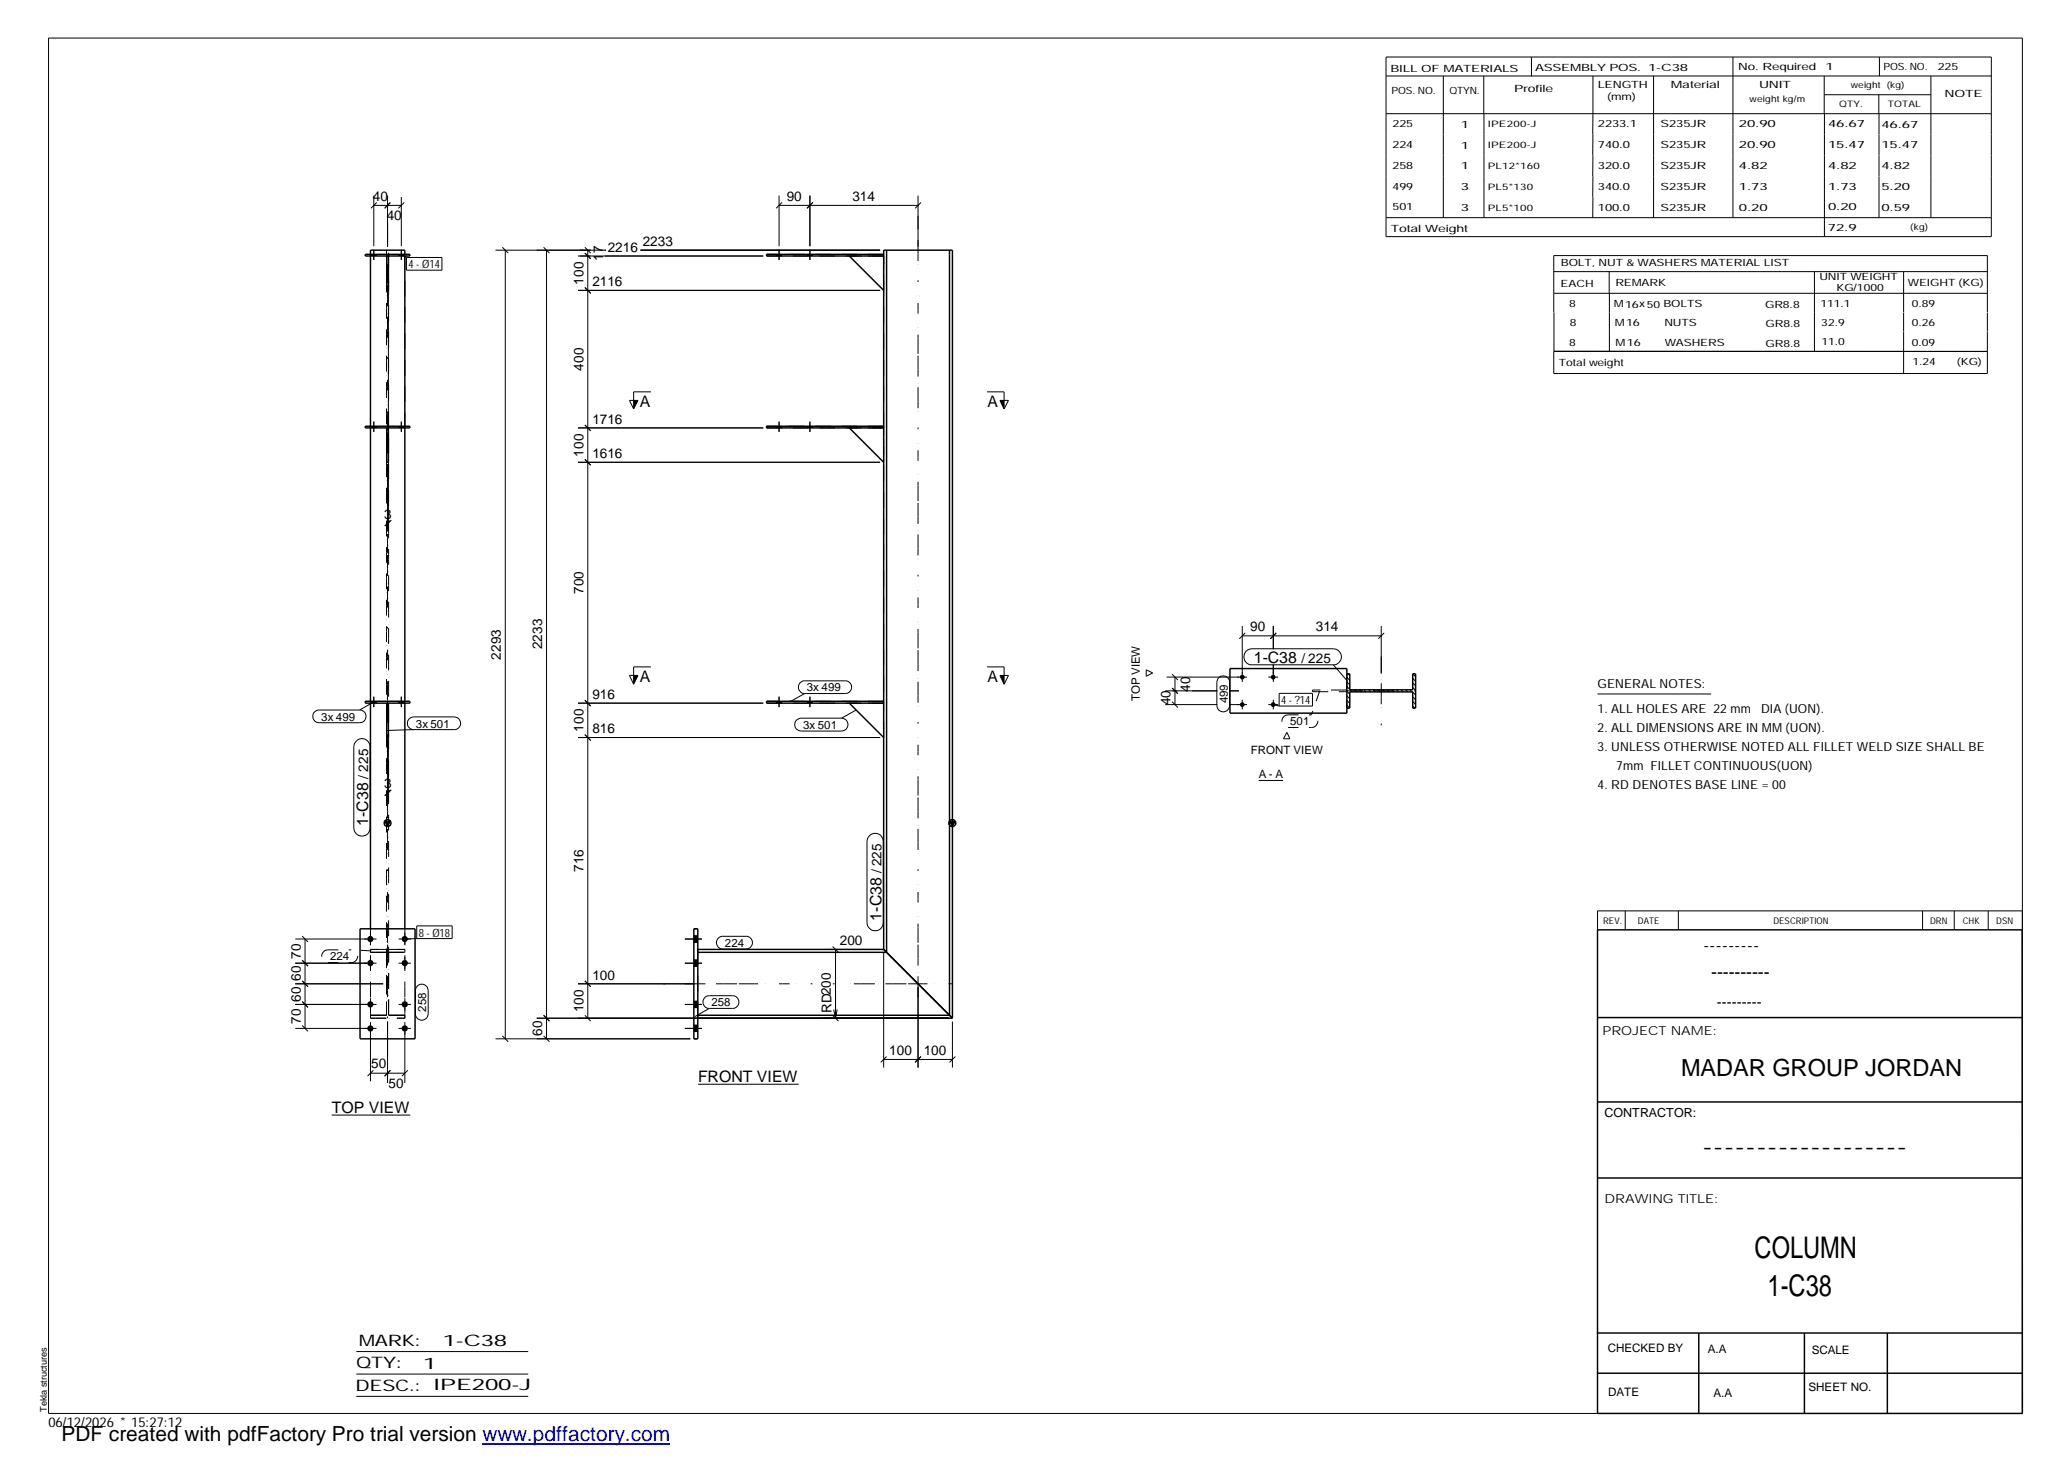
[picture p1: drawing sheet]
<svg xmlns="http://www.w3.org/2000/svg" width="420mm" height="297mm" viewBox="0 0 420 297" stroke-linecap="round" stroke-linejoin="round" font-family="sans-serif">
<g fill="none" stroke="#000" stroke-width=".2">
<path d="M9.9 7.7h401v279.5h-401zM281.6 11.6h123v36.5h-123zM281.6 15.4h123M293.2 15.4v28.8M301.5 15.4v7.7M311.1 11.6v3.9M323.6 15.4v16.2M336 15.4v28.8M352.1 11.6v32.6M370.6 15.4v7.7M370.7 19.2h21.6M381.7 19.2v3.9"/>
<path d="M381.8 11.6v3.8M392.3 15.4v28.8M75.9 39.7v10.3M78.7 39.7v10.5M158.3 39.7v10.3M164.5 39.7v10.3M186.5 39.7v10.5M281.6 23.1h123M301.5 23.1v21.1M323.6 31.6v4.2M323.6 35.8v4.2M370.7 23.1v25"/>
<path d="M381.8 23.1v21.1M75.5 51.7v.3M75.9 50.7v2.1M75.9 41.7h5.6M76.5 51.7v.3M76.5 41.1l-1.1 1.2M78.9 59.7v48.3M79.2 41.2l-1.1 1.1M79.3 41.1l-1.1 1.1M81.1 51.7v.3M81.5 40v10M81.5 50.7v2.1"/>
<path d="M81.5 51.8l1.1 .5M82 51.7v.3M82.1 41.1l-1.2 1.2M82.6 52.3h7.2v2.6h-7.2zM100.7 50.8h22.4M102.1 50.2l1.2 1.2M102.7 50.8v160.3M110.4 50.2l1.2 1.2M111 50.8v160.3M117.4 59h61.4M117.4 52h37.7M118.8 58.4l1.2 1.2"/>
<path d="M118.8 50.2l1.2 1.2M119.4 50.8v156.1M120 52.5l-1.2-1.1 1.2 1.2M130.1 50.8h48.7M157.8 51.7v.3M158.3 50.7v2.1M158.3 41.7h28.2M158.7 51.7v.3M158.9 41.1l-1.2 1.2M164.1 51.7v.3M164.5 50.7v2.1M165.1 51.7v.3"/>
<path d="M165.1 41.1l-1.1 1.2M187.1 41.1l-1.2 1.2M281.6 44.2h123M315.7 59.6h88.1M315.7 55.2h88.1M323.6 40v4.2M326.9 55.1v4.5M327 59.6v11.8M368.6 55.2v16.2M386.8 55.2v8.2M132.2 79.6h-3.5v3.5M200.5 79.6h3.5v3.5"/>
<path d="M315.7 71.4v4.4M315.7 71.4h88.1h-88M315.7 63.5v7.9M386.8 63.5v3.9M386.8 67.5v8.4M403.8 63.4v-11.5h-88.1v11.6M403.8 63.5v3.9M403.8 67.5v8.4h-88.1M75.5 86.6v.3M75.9 85.7v2M76.5 86.6v.3M78.7 94.6v13.4"/>
<path d="M81.1 86.6v.3M81.5 85.7v2M82 86.6v.3M117.4 93.9h61.4M117.4 86.9h37.7M118.8 93.3l1.2 1.2M118.8 86.3l1.2 1.2M127.9 81.4h1.7l-.9 1.7zM157.8 86.6v.3M158.3 85.7v2M158.7 86.6v.3M164.1 86.6v.3"/>
<path d="M164.5 85.7v2M165.1 86.6v.3M203.2 81.4h1.7l-.9 1.7zM78.7 106.3h.2M79.3 105.7l-1.2 1.2M79.5 105.7l-1.2 1.2M127.9 137.2h1.7l-.9 1.8zM132.2 135.5h-3.5v3.5M162.4 138.9l.8-.6h8.5a1.29 1.29 0 0 1 1.3 1.3 1.29 1.29 0 0 1-1.3 1.3h-8.2a1.31 1.31 0 0 1-1.1-2zM200.5 135.5h3.5v3.5M203.2 137.2h1.7l-.9 1.8zM232.9 136.1l1.3 .6-1.3 .7z"/>
<path d="M237 137.6h16.4M238.1 139.8l1.2 1.2M238.1 137l1.2 1.2M238.7 137.6v5.6M247.6 137.7a1.28 1.28 0 0 1 1.4-.3 1.28 1.28 0 0 1 .8 1.2v4.7a1.29 1.29 0 0 1-1.3 1.3 1.29 1.29 0 0 1-1.3-1.3v-4.7zM252.4 127.2v11.3M252.4 129.2h28.2M253 128.6l-1.2 1.2M253.2 132.3l.5-.4 .7-.1h16.5a1.63 1.63 0 0 1 1.6 1.6 1.63 1.63 0 0 1-1.6 1.7h-16.5a1.64 1.64 0 0 1-1.6-1 1.64 1.64 0 0 1 .4-1.8zM257.7 137.6h2M258.7 127.2v4.7M258.7 135v3.5"/>
<path d="M259.3 128.6l-1.2 1.2M270.9 135.1l2.8 3.2M273.6 137.6l.6 .6M273.6 138.5l.6 .6M273.6 139.5l.6 .6M273.9 136.9l.3 .4M280.6 127.2v9.7M281.2 128.6l-1.2 1.2M287 136.9l.6 .6M287 137.8l.6 .6M287 138.8l.6 .5M287 139.7l.6 .6"/>
<path d="M63.9 144.6l.7-.3h8.5a1.29 1.29 0 0 1 1.3 1.2 1.29 1.29 0 0 1-1.3 1.3h-8.2a1.28 1.28 0 0 1-1.3-.7 1.28 1.28 0 0 1 .3-1.5zM72.4 150.6a1.62 1.62 0 0 1 1.8-.4 1.62 1.62 0 0 1 1 1.5v16.5a1.65 1.65 0 0 1-1.7 1.7 1.65 1.65 0 0 1-1.6-1.7v-16.5l.1-.6zM75.5 142.5v.4M75.9 141.5v2.2M76 142.6l-2.9 1.7M76.5 142.5v.4M78.7 150.5v12.3M78.9 150.5v12.3M81.1 142.5v.4M81.5 141.5v2.2M82 142.5v.4M83.1 146l1-.3h8.2a1.29 1.29 0 0 1 1.3 1.2 1.29 1.29 0 0 1-1.3 1.3h-8.2a1.27 1.27 0 0 1-1.3-.7 1.27 1.27 0 0 1 .3-1.5z"/>
<path d="M84.1 148.2l-5.4 .2M117.4 149.8h61.4M117.4 142.9h37.7M118.8 149.3l1.2 1.1M118.8 142.3l1.2 1.2M157.8 142.5v.4M158.3 141.5v2.2M158.7 142.5v.4M161.8 146.3l1-.4h8.2a1.31 1.31 0 0 1 1.3 1.3 1.31 1.31 0 0 1-1.3 1.3h-8.2a1.31 1.31 0 0 1-1.3-.8 1.31 1.31 0 0 1 .3-1.4zM163.5 140.9l-3 1.7M164.1 142.5v.4M164.5 141.5v2.2"/>
<path d="M165.1 142.5v.4M173.9 144.3l-2.9 1.6M236.7 143.2h10.6M236.7 140.4h10.6M238.1 142.6l1.2 1.1M249.8 143.2h3.6M249.8 140.4h1.9M252.4 142.2v1.9M255.7 158.6h5M257.7 143.2h2M258.7 142.2v1.9M258.7 143.2l1.2 .3"/>
<path d="M259.9 140.9h6.8v2.6h-6.8zM261.5 148.8l.6 1.3h-1.3zM273.6 140.4l.6 .6M273.6 141.4l.6 .6M273.6 142.3l.6 .6M273.6 143.2l.6 .6M274.3 140.2l.4 .4M275.3 140.2l.4 .4M276.2 140.2l.4 .4M277.2 140.2l.3 .4M278.1 140.2l.4 .4M279 140.2l.4 .4"/>
<path d="M280 140.2l.4 .4M280.9 140.2l.4 .4M281.9 140.2l.3 .4M282.8 140.2l.4 .4M283.7 140.2l.4 .4M284.7 140.2l.4 .4M285.6 140.2l.4 .4M286.6 140.2l.3 .4M287 140.6l.6 .6M287 141.6l.6 .6M287 142.5l.6 .6M287 143.5l.4 .4"/>
<path d="M324.6 141h23M78.7 161.1h.2M79.3 160.5l-1.2 1.2M79.5 160.5l-1.2 1.2M176.7 169.8a1.65 1.65 0 0 1 1.7-.4 1.65 1.65 0 0 1 1.1 1.5v16.6a1.65 1.65 0 0 1-1.7 1.6 1.65 1.65 0 0 1-1.7-1.6v-16.6l.2-.6zM60 190.8h16.5M60 195.7h16.5M60 199.9h17.9M61.4 199.3l1.2 1.2-1.1-1.2M61.4 195.1l1.2 1.2-1.1-1.2M61.4 190.2l1.2 1.2M62 190.8v18.1"/>
<path d="M75.3 189.5v2.6M75.3 194.4v2.5M81 190.8h2.5M81 195.7h2.5M82.3 189.5v2.6M82.3 194.4v2.5M84.7 188.1h7.2v2.6h-7.2zM84.7 190.7l-2.4 .1M117.4 199.9h23.7M118.8 199.3l1.2 1.2M139.1 190.8h3.5M139.1 195.7h3.5"/>
<path d="M141 191.4h.8M141 190.1h.8M141 196.3h.8M141 195.1h.8M145.9 190.6l.7-.4h5a1.29 1.29 0 0 1 1.3 1.3 1.29 1.29 0 0 1-1.3 1.3h-4.7a1.31 1.31 0 0 1-1.2-.8 1.31 1.31 0 0 1 .2-1.4zM167.7 192.9h11.1M169.2 192.3l1.1 1.2M169.8 192.9v14M179.5 193.6v23.3M330.2 185.1v3.8M341 185.1v3.8M390.6 185.1v3.8"/>
<path d="M397 185.1v3.8M403.9 185.1v3.8M410.9 185.1h-86.3v3.8M60 204.1h16.5M60 208.9h16.5M61.4 208.4l1.2 1.1M61.4 203.5l1.2 1.2-1.1-1.2M75.3 202.8v2.5M75.3 207.7v12M75.3 218h7M75.9 217.5l-1.2 1.1M78.7 207.5v12.5"/>
<path d="M79.3 217.5l-1.2 1.1M81 204.1h2.5M81 208.9h2.5M82.3 202.8v2.5M82.3 207.7v12.3M82.8 217.5l-1.1 1.1M84.6 200.5a1.3 1.3 0 0 1 1.5-.5 1.3 1.3 0 0 1 .9 1.2v4.8a1.29 1.29 0 0 1-1.3 1.3 1.29 1.29 0 0 1-1.3-1.3v-5zM100.7 211.1h39.6M102.1 210.5l1.2 1.2M109.1 206.9h83.7M110.4 210.5l1.2 1.2M110.4 206.3l1.2 1.2"/>
<path d="M118.8 206.3l1.2 1.2M139.1 204.1h3.5M139.1 208.9h3.5M141 204.7h.8M141 203.4h.8M141 209.6h.8M141 208.3h.8M143.2 202.7l.4-.3 .5-.1h4.7a1.29 1.29 0 0 1 1.3 1.3 1.29 1.29 0 0 1-1.3 1.3h-4.7a1.3 1.3 0 0 1-1.2-.8 1.3 1.3 0 0 1 .3-1.4zM144.1 204.9l-3 1.7M169.2 206.3l1.1 1.2M169.4 205.1l.4 1.8M170.1 205.1l-.3 1.8"/>
<path d="M179.5 215.3h14M180.1 214.7l-1.2 1.1M186.5 200.6v16.3M187.1 214.7l-1.2 1.1M193.5 207.5v9.4M194.1 214.7l-1.2 1.1M67.4 226.6h16M141.8 220.3h20.5M72.4 274.6h34.9M72.4 279.2h34.9M72.4 283.7h34.9"/>
</g>
<g fill="#000">
<path d="M128.7 81.4h.9l-.9 1.7zM203.2 81.4h.8v1.7zM128.7 137.2h.9l-.9 1.8zM203.2 137.2h.8v1.8zM78.2 166.9h1.1l-.6 .9zM192.9 166.9h1.2l-.6 .9z"/>
<path d="M75.5 51.7h1v.3h-1z" fill-rule="evenodd"/>
<path d="M75.5 51.7h1v.3h-1z" fill-rule="evenodd"/>
<path d="M81.1 51.7h.9v.3h-.9z" fill-rule="evenodd"/>
<path d="M81.1 51.7h.9v.3h-.9z" fill-rule="evenodd"/>
<path d="M157.8 51.7h.9v.3h-.9z" fill-rule="evenodd"/>
<path d="M157.8 51.7h.9v.3h-.9z" fill-rule="evenodd"/>
<path d="M164.1 51.7h1v.3h-1z" fill-rule="evenodd"/>
<path d="M164.1 51.7h1v.3h-1z" fill-rule="evenodd"/>
<path d="M75.5 86.6h1v.3h-1z" fill-rule="evenodd"/>
<path d="M75.5 86.6h1v.3h-1z" fill-rule="evenodd"/>
<path d="M81.1 86.6h.9v.3h-.9z" fill-rule="evenodd"/>
<path d="M81.1 86.6h.9v.3h-.9z" fill-rule="evenodd"/>
<path d="M157.8 86.6h.9v.3h-.9z" fill-rule="evenodd"/>
<path d="M157.8 86.6h.9v.3h-.9z" fill-rule="evenodd"/>
<path d="M164.1 86.6h1v.3h-1z" fill-rule="evenodd"/>
<path d="M164.1 86.6h1v.3h-1z" fill-rule="evenodd"/>
<path d="M75.5 142.5h1v.4h-1z" fill-rule="evenodd"/>
<path d="M75.5 142.5h1v.4h-1z" fill-rule="evenodd"/>
<path d="M81.1 142.5h.9v.4h-.9z" fill-rule="evenodd"/>
<path d="M81.1 142.5h.9v.4h-.9z" fill-rule="evenodd"/>
<path d="M157.8 142.5h.9v.4h-.9z" fill-rule="evenodd"/>
<path d="M157.8 142.5h.9v.4h-.9z" fill-rule="evenodd"/>
<path d="M164.1 142.5h1v.4h-1z" fill-rule="evenodd"/>
<path d="M164.1 142.5h1v.4h-1z" fill-rule="evenodd"/>
<path d="M141 190.1h.8v1.3h-.8z" fill-rule="evenodd"/>
<path d="M141 190.1h.8v1.3h-.8z" fill-rule="evenodd"/>
<path d="M141 195.1h.8v1.2h-.8z" fill-rule="evenodd"/>
<path d="M141 195.1h.8v1.2h-.8z" fill-rule="evenodd"/>
<path d="M141 203.4h.8v1.3h-.8z" fill-rule="evenodd"/>
<path d="M141 203.4h.8v1.3h-.8z" fill-rule="evenodd"/>
<path d="M141 208.3h.8v1.3h-.8z" fill-rule="evenodd"/>
<path d="M141 208.3h.8v1.3h-.8z" fill-rule="evenodd"/>
<circle cx="252.4" cy="137.6" r=".49"/>
<circle cx="258.7" cy="137.6" r=".49"/>
<circle cx="252.4" cy="143.2" r=".49"/>
<circle cx="258.7" cy="143.2" r=".49"/>
<circle cx="75.2" cy="190.8" r=".63"/>
<circle cx="75.3" cy="195.7" r=".62"/>
<circle cx="82.2" cy="190.8" r=".63"/>
<circle cx="82.2" cy="195.7" r=".62"/>
<circle cx="75.2" cy="209" r=".63"/>
<circle cx="75.3" cy="204.1" r=".62"/>
<circle cx="82.2" cy="209" r=".63"/>
<circle cx="82.2" cy="204.1" r=".62"/>
</g>
<g fill="none" stroke="#000" stroke-width=".3">
<path d="M74.2 51.7h9.1v.3h-9.1zM75.3 51.7v-.9h7v.9M75.3 52v34.6M78.6 52v7h.3v-7M82.3 52v34.6M172.6 52l6.9 7M179.5 51.7h-23.8v.3h23.8M180.1 50.8v142.7M192.9 50.8v155.5h-51.1M74.2 86.6h9.1v.3h-9.1zM75.3 86.9v55.6M78.6 86.9v7h.3v-7"/>
<path d="M82.3 86.9v55.6M172.6 86.9l6.9 7M179.5 86.6h-23.8v.3h23.8M249.9 135.8h23.7v9.1h-23.7zM273.6 136.9h.6v3.3h12.8v-3.3h.6v7h-.6v-3.3h-12.8v3.3h-.6M74.2 142.5h9.1v.4h-9.1zM75.3 142.9v45.8M78.6 142.9v6.9h.3v-6.9M82.3 142.9v45.8M172.6 142.9l6.9 6.9M179.5 142.5h-23.8v.4h23.8M78.2 166.9h1.1l-.6 .9z"/>
<path d="M192.9 166.9h1.2l-.6 .9zM73.2 188.7h11.1v22.4h-11.1zM141 188.7h.8v22.4h-.8zM141.8 192.9h37.7M141.8 193.5h38.3M179.5 192.9l.6 .6M179.5 192.9l14 14M179.5 192.9v-142.1h14v156.1M324.6 188.9h86.2l.1 98.3h-86.3zM141.8 206.9h51.7M324.6 206.7h86.3M324.6 239.3h86.3"/>
<path d="M324.6 223.9h86.3M324.6 270.8h86.3M324.6 279h86.3M345.1 270.8v16.4M366.6 270.8v16.4M383.5 270.8v16.4"/>
<circle cx="78.7" cy="167.2" r=".68"/>
<circle cx="193.5" cy="167.2" r=".7"/>
</g>
<g fill="none" stroke="#000" stroke-width=".2" stroke-dasharray="1.1 0 2.1 .7 0 1.4" stroke-linecap="butt">
<path d="M75.3 51.7v.3M78.5 50.8v52M78.6 52h.3M82.3 51.7v35.2M155.7 52h23.8M179.5 51.7v91.2M179.5 51.7h-23.8M179.5 59v-7M179.5 52h-6.9M75.3 86.6v.3M78.6 86.9h.3M82.3 86.6v.3"/>
<path d="M155.7 86.9h23.8M179.5 86.6v.3M179.5 86.6h-23.8M179.5 93.9v-7M179.5 86.9h-6.9M78.5 105.8v51.8M79 102.8v-52M273.6 136.9v7M75.3 142.5v.4M78.6 142.9h.3M79 157.6v-51.8M82.3 142.5v.4"/>
<path d="M155.7 142.9h23.8M179.5 142.5v.4M179.5 149.8v-6.9M179.5 142.9h-6.9M179.5 142.5h-23.8M266.7 140.2v.3M266.7 140.5h6.9M273.6 140.5v-.3M273.6 140.2h-6.9M78.5 160.6v45.7M75.3 192.9h7M75.3 193.5h3.2"/>
<path d="M75.3 188.7v18.2M75.3 192.9v.6M78.5 193.5v12.8M79 193.5h3.3M82.3 188.7v18.2M82.3 193.5v-.6M82.3 192.9h-7M141 188.7h.8M141.8 192.9v14M180.1 193.5l-.6-.6M75.3 206.9h7M75.3 206.3v.6"/>
<path d="M78.5 206.3h-3.2M79 206.3v-45.7M79 206.3v-12.8M79 206.3h3.3M82.3 206.3h-3.3M82.3 206.9v-.6M141.8 211.1h-.8"/>
</g>
<path d="M78.7 102.8v-57.6M78.7 157.6v-51.8M280.6 147.3v-13.9M287.6 140.4h-14M134.8 199.9h31.5M169.2 199.9h24.3M78.7 206.9v-46.3M186.5 206.9v-163.1" fill="none" stroke="#000" stroke-width=".2" stroke-dasharray=".4 3.2 0 .7 1.4 0 2.8 .7 0 1.4 1.4 0 2.8" stroke-linecap="butt"/>
<path d="M261.7 147.8h4.7M261.7 145.2h4.7M261.7 145.2a1.29 1.29 0 0 0-1.3 1.3 1.29 1.29 0 0 0 1.3 1.3M266.4 147.8a1.29 1.29 0 0 0 1.4-1.3 1.29 1.29 0 0 0-1.4-1.3M268.1 140.4l-1.7 4.8M66.6 195.6h4.8M66.6 193h4.8M66.6 193a1.29 1.29 0 0 0-1.3 1.3 1.29 1.29 0 0 0 1.3 1.3M71.4 195.6a1.29 1.29 0 0 0 1.3-1.3 1.29 1.29 0 0 0-1.3-1.3M75.4 193.2l-4-.2" fill="none" stroke="#000" stroke-width=".2" stroke-dasharray="2.1 2.1" stroke-linecap="butt"/>
<path d="M98 293.3h38.2" fill="none" stroke="#00f" stroke-width=".3"/>
<g font-size="6.1">
<text x="356.5" y="255.5">COLUMN</text>
<text x="359.1" y="263.3">1-C38</text>
</g>
<text font-size="4.8" x="341.5" y="218.6">MADAR GROUP JORDAN</text>
<text font-size="4.2" x="12.5" y="292.7">PDF created with pdfFactory Pro trial version www.pdffactory.com</text>
<g font-size="3.6">
<text x="346.1" y="193.2">---------</text>
<text x="347.7" y="198.6">----------</text>
<text x="345.8" y="234.2">-------------------</text>
</g>
<g font-size="3.2">
<text x="130" y="82.7">A</text>
<text x="200.6" y="82.7">A</text>
<text x="254.8" y="134.7">1-C38</text>
<text x="130" y="138.6">A</text>
<text x="200.6" y="138.6">A</text>
<text x="74.8" y="167.8" transform="rotate(-90 74.8 167.8)">1-C38</text>
<text x="179.1" y="187.1" transform="rotate(-90 179.1 187.1)">1-C38</text>
<text x="141.8" y="219.8">FRONT VIEW</text>
<text x="67.4" y="226">TOP VIEW</text>
<text x="72.9" y="273.5">MARK:</text>
<text x="90" y="273.5">1-C38</text>
<text x="72.4" y="278">QTY:</text>
<text x="86" y="278.1">1</text>
<text x="72.2" y="282.6">DESC.:</text>
<text x="88.1" y="282.4">IPE200-J</text>
</g>
<text font-size="3" x="348.8" y="204.5">---------</text>
<g font-size="2.8">
<text x="75.8" y="40.8">40</text>
<text x="159.9" y="40.8">90</text>
<text x="173.2" y="40.8">314</text>
<text x="78.6" y="44.8">40</text>
<text x="122.5" y="53" transform="rotate(-90 122.5 53)">17</text>
<text x="123.5" y="51.2">2216</text>
<text x="130.6" y="50">2233</text>
<text x="118.5" y="57.9" transform="rotate(-90 118.5 57.9)">100</text>
<text x="120.4" y="58.2">2116</text>
<text x="118.5" y="75.3" transform="rotate(-90 118.5 75.3)">400</text>
<text x="120.4" y="86.1">1716</text>
<text x="118.5" y="92.8" transform="rotate(-90 118.5 92.8)">100</text>
<text x="120.4" y="93.1">1616</text>
<text x="78.1" y="105.4">3</text>
<text x="118.5" y="120.7" transform="rotate(-90 118.5 120.7)">700</text>
<text x="110.2" y="131.9" transform="rotate(-90 110.2 131.9)">2233</text>
<text x="254" y="128.3">90</text>
<text x="267.3" y="128.3">314</text>
<text x="101.8" y="134.1" transform="rotate(-90 101.8 134.1)">2293</text>
<text x="264.4" y="134.7">/ 225</text>
<text x="120.4" y="142">916</text>
<text x="237.8" y="143.3" transform="rotate(-90 237.8 143.3)">40</text>
<text x="241.8" y="140.5" transform="rotate(-90 241.8 140.5)">40</text>
<text x="118.5" y="148.7" transform="rotate(-90 118.5 148.7)">100</text>
<text x="120.4" y="149">816</text>
<text x="74.8" y="158.2" transform="rotate(-90 74.8 158.2)">/ 225</text>
<text x="78.1" y="160.1">3</text>
<text x="118.5" y="177.2" transform="rotate(-90 118.5 177.2)">716</text>
<text x="179.1" y="177.4" transform="rotate(-90 179.1 177.4)">/ 225</text>
<text x="61.1" y="194.8" transform="rotate(-90 61.1 194.8)">70</text>
<text x="170.6" y="192.1">200</text>
<text x="61.1" y="203.5" transform="rotate(-90 61.1 203.5)">60</text>
<text x="61.1" y="199.3" transform="rotate(-90 61.1 199.3)">60</text>
<text x="120.4" y="199">100</text>
<text x="61.1" y="208.1" transform="rotate(-90 61.1 208.1)">70</text>
<text x="118.5" y="205.7" transform="rotate(-90 118.5 205.7)">100</text>
<text x="169" y="205.9" transform="rotate(-90 169 205.9)">RD200</text>
<text x="110.2" y="210.5" transform="rotate(-90 110.2 210.5)">60</text>
<text x="180.7" y="214.3">100</text>
<text x="187.7" y="214.3">100</text>
<text x="75.4" y="217.1">50</text>
<text x="79" y="221.1">50</text>
<text x="9.8" y="290">06/12/2026 * 15:27:12</text>
</g>
<g font-size="2.5">
<text x="324.6" y="139.9">GENERAL NOTES:</text>
<text x="324.6" y="148.7">2. ALL DIMENSIONS ARE IN MM (UON).</text>
<text x="324.6" y="144.9">1. ALL HOLES ARE 22 mm</text>
<text x="357.8" y="144.9">DIA (UON).</text>
<text x="324.6" y="152.5">3. UNLESS OTHERWISE NOTED ALL FILLET WELD SIZE SHALL BE</text>
<text x="324.6" y="160.2">4. RD DENOTES BASE LINE = 00</text>
<text x="328.4" y="156.4">7mm FILLET CONTINUOUS(UON)</text>
<text x="325.6" y="210.3">PROJECT NAME:</text>
<text x="326" y="226.9">CONTRACTOR:</text>
<text x="326" y="244.4">DRAWING TITLE:</text>
</g>
<g font-size="2.4">
<text x="326.7" y="274.7">CHECKED BY</text>
<text x="347" y="275">A.A</text>
<text x="368.1" y="275.1">SCALE</text>
<text x="326.7" y="283.6">DATE</text>
<text x="348.1" y="283.9">A.A</text>
<text x="367.5" y="282.6">SHEET NO.</text>
</g>
<g font-size="2.3">
<text x="83" y="54.5">4 - Ø14</text>
<text x="163.9" y="140.5">3x 499</text>
<text x="231.6" y="142.4" transform="rotate(-90 231.6 142.4)">TOP VIEW</text>
<text x="249.4" y="142.9" transform="rotate(-90 249.4 142.9)">499</text>
<text x="260.3" y="143">4 - ?14</text>
<text x="65.3" y="146.4">3x 499</text>
<text x="84.5" y="147.9">3x 501</text>
<text x="163.2" y="148.1">3x 501</text>
<text x="262.1" y="147.4">501</text>
<text x="254.1" y="153.1">FRONT VIEW</text>
<text x="255.7" y="158.1">A - A</text>
<text x="85.1" y="190.3">8 - Ø18</text>
<text x="67.1" y="195.1">224</text>
<text x="147.3" y="192.4">224</text>
<text x="86.6" y="205.6" transform="rotate(-90 86.6 205.6)">258</text>
<text x="144.5" y="204.5">258</text>
</g>
<g font-size="2">
<text x="282.5" y="14.6">BILL OF MATERIALS</text>
<text x="311.9" y="14.4">ASSEMBLY POS.</text>
<text x="324.6" y="17.9">LENGTH</text>
<text x="334.9" y="14.4">1-C38</text>
<text x="339.5" y="17.9">Material</text>
<text x="353.1" y="14.2">No. Required</text>
<text x="357.4" y="17.9">UNIT</text>
<text x="370.9" y="14.2">1</text>
<text x="382.7" y="14.2">POS. NO.</text>
<text x="393.7" y="14.3">225</text>
<text x="282.7" y="19.1">POS. NO.</text>
<text x="294.5" y="19">QTYN.</text>
<text x="307.6" y="18.7">Profile</text>
<text x="326.5" y="20.4">(mm)</text>
<text x="395.1" y="19.6">NOTE</text>
<text x="282.9" y="25.8">225</text>
<text x="296.8" y="26">1</text>
<text x="324.7" y="25.9">2233.1</text>
<text x="337.4" y="25.9">S235JR</text>
<text x="353.3" y="25.9">20.90</text>
<text x="371.4" y="25.9">46.67</text>
<text x="382.3" y="25.9">46.67</text>
<text x="282.9" y="30">224</text>
<text x="282.9" y="34.3">258</text>
<text x="296.8" y="30.2">1</text>
<text x="296.8" y="34.4">1</text>
<text x="324.7" y="30.1">740.0</text>
<text x="324.7" y="34.4">320.0</text>
<text x="337.4" y="30.1">S235JR</text>
<text x="337.4" y="34.3">S235JR</text>
<text x="353.3" y="30.1">20.90</text>
<text x="353.3" y="34.4">4.82</text>
<text x="371.4" y="30.1">15.47</text>
<text x="371.4" y="34.3">4.82</text>
<text x="382.3" y="30.2">15.47</text>
<text x="382.3" y="34.4">4.82</text>
<text x="282.9" y="38.5">499</text>
<text x="296.8" y="38.6">3</text>
<text x="324.7" y="38.6">340.0</text>
<text x="337.4" y="38.6">S235JR</text>
<text x="353.3" y="38.6">1.73</text>
<text x="371.4" y="38.6">1.73</text>
<text x="382.3" y="38.6">5.20</text>
<text x="282.6" y="47.1">Total Weight</text>
<text x="282.9" y="42.7">501</text>
<text x="296.8" y="42.9">3</text>
<text x="324.7" y="42.8">100.0</text>
<text x="337.4" y="42.8">S235JR</text>
<text x="353.3" y="42.8">0.20</text>
<text x="371.4" y="46.9">72.9</text>
<text x="371.4" y="42.7">0.20</text>
<text x="382.3" y="42.9">0.59</text>
<text x="317.1" y="58.2">EACH</text>
<text x="317.1" y="54.1">BOLT, NUT &amp; WASHERS MATERIAL LIST</text>
<text x="328.2" y="58.2">REMARK</text>
<text x="369.7" y="57">UNIT WEIGHT</text>
<text x="373.1" y="59.1">KG/1000</text>
<text x="387.6" y="58.1">WEIGHT (KG)</text>
<text x="318.8" y="62.3">8</text>
<text x="327.9" y="62.5">M16x50 BOLTS</text>
<text x="358.6" y="62.5">GR8.8</text>
<text x="369.9" y="62.5">111.1</text>
<text x="388.4" y="62.3">0.89</text>
<text x="318.8" y="70.3">8</text>
<text x="318.9" y="66.2">8</text>
<text x="328.1" y="66.3">M16</text>
<text x="328.3" y="70.3">M16</text>
<text x="338.2" y="66.3">NUTS</text>
<text x="338.2" y="70.3">WASHERS</text>
<text x="358.7" y="66.5">GR8.8</text>
<text x="358.7" y="70.4">GR8.8</text>
<text x="370" y="66.2">32.9</text>
<text x="370.1" y="70.1">11.0</text>
<text x="388.4" y="66.3">0.26</text>
<text x="388.4" y="70.2">0.09</text>
<text x="316.7" y="74.4">Total weight</text>
<text x="388.6" y="74.2">1.24</text>
<text x="397.6" y="74.2">(KG)</text>
</g>
<g font-size="1.9">
<text x="325.7" y="187.8">REV.</text>
<text x="332.8" y="187.6">DATE</text>
<text x="360.3" y="187.7">DESCRIPTION</text>
<text x="392.1" y="187.6">DRN</text>
<text x="398.8" y="187.6">CHK</text>
<text x="405.6" y="187.7">DSN</text>
<text x="9.5" y="286.8" transform="rotate(-90 9.5 286.8)">Tekla structures</text>
</g>
<g font-size="1.8">
<text x="376" y="17.9">weight (kg)</text>
<text x="355.5" y="20.7">weight kg/m</text>
<text x="373.6" y="21.7">QTY.</text>
<text x="383.5" y="21.8">TOTAL</text>
<text x="302.3" y="25.9">IPE200-J</text>
<text x="302.3" y="30.1">IPE200-J</text>
<text x="302.3" y="34.3">PL12*160</text>
<text x="302.3" y="38.6">PL5*130</text>
<text x="302.3" y="42.8">PL5*100</text>
<text x="388.1" y="46.7">(kg)</text>
</g>
</svg>
